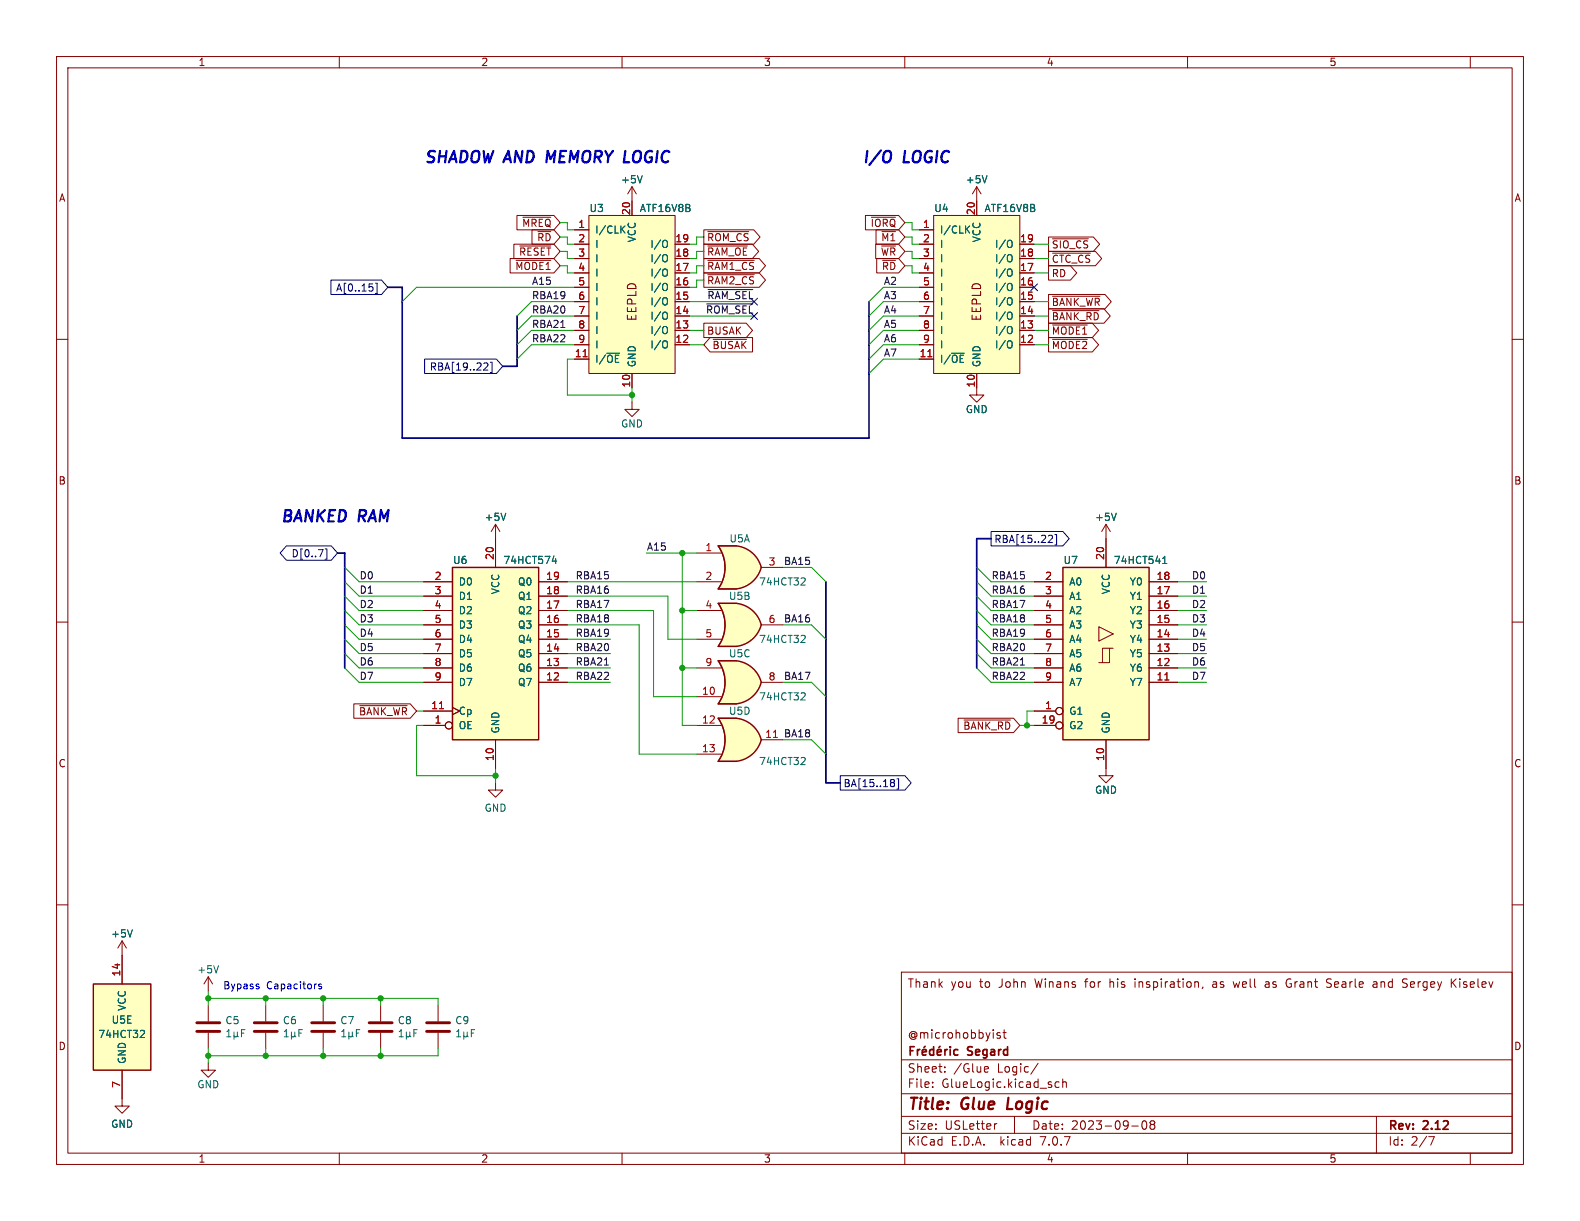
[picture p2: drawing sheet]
<svg xmlns="http://www.w3.org/2000/svg" width="279mm" height="216mm" viewBox="0 0 279 216" stroke-linecap="round" stroke-linejoin="round" font-family="sans-serif">
<g fill="none" stroke="#840000" stroke-width=".18">
<path d="M10 10h259.4v195.9h-259.4zM12 12h255.4v191.9h-255.4zM60 10v2M110 10v2M160 10v2M210 10v2M260 10v2M10 60h2M267.4 60h2M111.8 71.1v1.3h1.2l-1.2 1.3-1.3-1.3h1.3M195.6 95.3v5M10 110h2"/>
<path d="M182.9 118.1h5.1M182.9 115.6h5.1M182.9 113h5.1M182.9 110.5h5.1M182.9 108h5.1M182.9 105.4h5.1M182.9 102.9h5.1M194.3 110.8l2.5 1.3-2.5 1.3zM196.2 114.6h-1.3v2.6M196.8 114.6h-.6v2.6h-1.9M203.2 118.1h5.1M203.2 115.6h5.1"/>
<path d="M203.2 113h5.1M203.2 110.5h5.1M203.2 108h5.1M203.2 105.4h5.1M203.2 102.9h5.1M267.4 110h2M182.9 125.7h3.8M182.9 120.7h5.1M182.9 128.3h3.8M195.6 130.8v5.1M203.2 120.7h5.1M10 160h2"/>
<path d="M267.4 160h2M159.4 171.9h108v32h-108zM200.7 173.1v.1M200.7 173.6v1M212.7 174.5l-.1 .3M214.9 173.6l-.4 .1M215 174h-.4a.29 .29 0 0 0-.2 .3 .29 .29 0 0 0 .2 .3h.4M218.1 173.6l.3 1 .2-.7M223.8 173.7h.6M224.3 174h-.4a.29 .29 0 0 0-.2 .3 .29 .29 0 0 0 .2 .3h.4M227.7 174.5h.6M228.1 173.9h.3"/>
<path d="M228.1 173.1l-.4 .1M234.6 173.7l.7 .2 .1 .4-.3 .3-.5-.1M235.4 173.2l-.5-.1-.3 .1M242.9 173.7h.5l.1 .9M243.5 173.9l-.5 .1a.29 .29 0 0 0-.2 .3 .29 .29 0 0 0 .2 .3l.5-.1M248.3 173.8l.4 .1 .2 .4-.3 .3h-.4M248.3 173.1l.6 .1M256.9 173.7l.6 .9M257.5 173.1l-.9 .8M159.4 197.4h108M159.4 193.4h108M159.4 187.4h108"/>
<path d="M164.9 192.1v.2M164.9 191.4v.1M167.1 189.4v.2M167.1 188.7v.1M174.1 189.5h.6M174.1 188.7l.5-.1 .2 .3-.7 .2M176.3 198.7l-.3 .1M176.9 182.7l-.4-.1-.2 .2 .1 .2 .5 .2v.3h-.6M177.4 182.6h.5M177.6 182.1v1.3l.3 .2M179.4 197.4v3M183.6 188l-1.3 1.9"/>
<path d="M187.3 191.4l-.4-.1-.3 .3v.4l.1 .2h.6M187.9 191.4l.2-.1 .4 .1 .1 .9M187.9 190.8v1.5M200.1 199.1h1.2M202.1 198.3l.2-.1a.81 .81 0 0 1 .6 .6 .81 .81 0 0 1-.3 .8l-.2 .1a.81 .81 0 0 1-.3-1.4zM203.6 198.8l-.2-.3 .2-.3 .5 .1 .1 .2-.3 .3M203.6 198.8l-.2 .3v.3l.2 .3 .5-.1 .1-.2-.1-.4-.2-.2M203.6 198.8h.3M243.4 197.4v6.5M60 203.9v2M110 203.9v2M159.4 200.4h108"/>
<path d="M160 203.9v2M210 203.9v2M252.6 201h1l-.6 1.5M260 203.9v2"/>
<circle cx="187.3" cy="125.7" r=".63"/>
<circle cx="187.3" cy="128.3" r=".63"/>
</g>
<path d="M178.3 194.1l-.2 2h.9" fill="none" stroke="#840000" stroke-width=".4"/>
<g fill="none" stroke="#840000" stroke-width=".3">
<path d="M161 185.8h.5M161.7 185.1h-.7v1.5M162.2 185.6v1M162.7 185.6h-.3l-.2 .3M163.1 186.1l.7-.2-.1-.3h-.4l-.2 .2 .1 .7h.5M163.6 185l-.2 .2M165.1 185.6h-.4l-.3 .3v.4l.1 .2h.6M165.1 185.1v1.5M165.7 186.1l.8-.2-.1-.3h-.4l-.3 .2 .1 .7h.6M166.2 185l-.2 .2M167.1 185.6v1M167.5 185.6h-.3l-.1 .3"/>
<path d="M168 185.1v.1M168 185.6v1M169.4 185.6h-.4l-.3 .3v.4l.1 .2h.6"/>
</g>
<g fill="#ffffc2" stroke="#ffffc2" stroke-width=".18">
<path d="M188 100.3h15.2v30.5h-15.2z"/>
<path d="M129.6 119.3l5 1.4a5.2 5.2 0 0 1-4.4 3.8z"/>
</g>
<path d="M188 100.3h15.2v30.5h-15.2z" fill="none" stroke="#840000" stroke-width=".25"/>
<path d="M206 120.2h.7" fill="none" stroke="#a90000" stroke-width=".18"/>
<path d="M205.6 99.6h.7M205.6 98.7l.4-.3v1.2" fill="none" stroke="#006464" stroke-width=".18"/>
<path d="M127 116.8h3.2M127 124.5h3.2" fill="none" stroke="#ffffc2" stroke-width=".18"/>
<path d="M127 116.8h3.2v7.7h-3.2a6.7 6.7 0 0 0 0-7.7z" fill="#ffffc2"/>
<g fill="#ffffc2" stroke="#ffffc2" stroke-width=".18">
<path d="M130.2 116.8a5.1 5.1 0 0 1 4.4 3.9l-5 1.3z"/>
<path d="M104.1 38.1h15.3v27.9h-15.3z"/>
<path d="M80 100.3h15.2v30.5h-15.2z"/>
<path d="M129.6 109.1l5 1.4a5.2 5.2 0 0 1-4.4 3.8z"/>
</g>
<path d="M80 100.3h15.2v30.5h-15.2zM127 116.8h3.2a5.1 5.1 0 0 1 4.4 3.9 5.2 5.2 0 0 1-4.4 3.8h-3.2a6.6 6.6 0 0 0 0-7.7z" fill="none" stroke="#840000" stroke-width=".25"/>
<g fill="none" stroke="#840000" stroke-width=".18">
<path d="M104.1 38.1h15.3v27.9h-15.3zM111.8 35.6v2.5M101.6 40.6h2.5M101.6 58.4h2.5M101.6 55.9h2.5M101.6 53.3h2.5M101.6 50.8h2.5M101.6 48.3h2.5M101.6 45.7h2.5M101.6 43.2h2.5M119.4 58.4h2.5M119.4 55.9h2.5"/>
<path d="M119.4 53.3h2.5M119.4 50.8h2.5M119.4 48.3h2.5M119.4 45.7h2.5M119.4 43.2h2.5M101.6 63.5h2.5M101.6 61h2.5M111.8 66v2.6M119.4 61h2.5M87.6 95.3v5M74.9 118.1h5.1M74.9 115.6h5.1"/>
<path d="M74.9 113h5.1M74.9 110.5h5.1M74.9 108h5.1M74.9 105.4h5.1M74.9 102.9h5.1M95.2 118.1h5.1M95.2 115.6h5.1M95.2 113h5.1M95.2 110.5h5.1M95.2 108h5.1M95.2 105.4h5.1M95.2 102.9h5.1"/>
<path d="M123.2 118.1h4.3M130.2 116.8h-3.2a6.6 6.6 0 0 1 0 7.7h3.2M74.9 120.7h5.1M74.9 128.3h3.8M74.9 125.7h5.1M80 125.1l1.3 .6-1.3 .7M87.6 130.8v5.1M95.2 120.7h5.1M123.2 123.2h4.3M134.6 120.7h3.8M195.6 135.9v1.3h1.2l-1.2 1.2-1.3-1.2h1.3M36.8 177.8v2.8"/>
<path d="M36.8 182.6v2.8"/>
<circle cx="79.4" cy="128.3" r=".63"/>
</g>
<g fill="none" stroke="#006464" stroke-width=".18">
<path d="M110.5 39.9l-.7 .8M110 40.5l.5 .7M117.7 42.5l.1 .1a.81 .81 0 0 1-.1 1.2M117.7 45l.1 .1a.81 .81 0 0 1-.1 1.2M117.7 47.6h.1a.81 .81 0 0 1-.1 1.2M117.7 50.1l.1 .1a.81 .81 0 0 1-.1 1.2M117.7 52.6l.1 .1a.81 .81 0 0 1-.1 1.2M117.7 55.2l.1 .1a.81 .81 0 0 1-.1 1.2M117.7 57.7l.1 .1a.81 .81 0 0 1-.1 1.2M117.7 60.3h.1a.81 .81 0 0 1-.1 1.2M97.7 99.2h.7M98.3 98.8v.8"/>
<path d="M142.1 122.5l.3 .2-.1 .3-.7 .8h.8M40.1 183.3h.7M40.1 182.4l.4-.3v1.2M41.4 183.2l.2 .1h.2l.2-.1M41.4 182.5v1.3M42 183.2l.2 .1M42 182.5v.7M42.7 182.7h.4M43.3 182.1h-.6v1.2"/>
</g>
<path d="M103.1 63.1h.7M77.7 125.3h.7" fill="none" stroke="#a90000" stroke-width=".18"/>
<path d="M34.8 182.4h4.1M34.8 180.8h4.1" fill="none" stroke="#840000" stroke-width=".51"/>
<path d="M127 114.3h3.2M127 106.7h3.2" fill="none" stroke="#ffffc2" stroke-width=".18"/>
<path d="M127 106.7h3.2v7.6h-3.2a6.7 6.7 0 0 0 0-7.6z" fill="#ffffc2"/>
<g fill="#ffffc2" stroke="#ffffc2" stroke-width=".18">
<path d="M130.2 106.7a5.1 5.1 0 0 1 4.4 3.8l-5 1.3z"/>
<path d="M129.6 99l5 1.3a5.2 5.2 0 0 1-4.4 3.8z"/>
</g>
<path d="M127 106.7h3.2a5.1 5.1 0 0 1 4.4 3.8 5.2 5.2 0 0 1-4.4 3.8h-3.2a6.6 6.6 0 0 0 0-7.6z" fill="none" stroke="#840000" stroke-width=".25"/>
<path d="M111.8 33l-.8 1.3M111.8 33v2.6M111.8 33l.7 1.3M123.2 108h4.3M123.2 113h4.3M130.2 106.7h-3.2a6.6 6.6 0 0 1 0 7.6h3.2M134.6 110.5h3.8M57.1 177.8v2.8M57.1 182.6v2.8" fill="none" stroke="#840000" stroke-width=".18"/>
<path d="M113.6 31.1l-.4 1.2M142.1 112.3l.3 .3-.1 .3-.7 .7h.8M60.4 183.3h.7M60.4 182.4l.4-.3v1.2M61.7 183.2l.2 .1h.2l.2-.1M61.7 182.5v1.3M62.3 183.2l.2 .1M62.3 182.5v.7M63 182.7h.4M63.6 182.1h-.6v1.2" fill="none" stroke="#006464" stroke-width=".18"/>
<path d="M55.1 182.4h4.1M55.1 180.8h4.1" fill="none" stroke="#840000" stroke-width=".51"/>
<path d="M127 96.5h3.2M127 104.1h3.2" fill="none" stroke="#ffffc2" stroke-width=".18"/>
<path d="M127 96.5h3.2v7.6h-3.2a6.7 6.7 0 0 0 0-7.6z" fill="#ffffc2"/>
<g fill="#ffffc2" stroke="#ffffc2" stroke-width=".18">
<path d="M130.2 96.5a5.1 5.1 0 0 1 4.4 3.8l-5 1.3z"/>
<path d="M129.6 129.5l5 1.3a5.2 5.2 0 0 1-4.4 3.8z"/>
</g>
<path d="M127 96.5h3.2a5.1 5.1 0 0 1 4.4 3.8 5.2 5.2 0 0 1-4.4 3.8h-3.2a6.6 6.6 0 0 0 0-7.6z" fill="none" stroke="#840000" stroke-width=".25"/>
<path d="M172.7 33l-.7 1.3M172.7 33v2.6M172.7 33l.8 1.3M123.2 97.8h4.3M130.2 96.5h-3.2a6.6 6.6 0 0 1 0 7.6h3.2M123.2 102.9h4.3M134.6 100.3h3.8M47 177.8v2.8M47 182.6v2.8" fill="none" stroke="#840000" stroke-width=".18"/>
<path d="M174.5 31.1l-.4 1.2M142.1 102.2l.3 .2-.1 .3-.7 .7h.8M50.3 183.3h.7M50.3 182.4l.3-.3v1.2M51.5 183.2l.2 .1h.3l.1-.1M51.5 182.5v1.3M52.1 183.2l.2 .1M52.1 182.5v.7M52.9 182.7h.4M53.5 182.1h-.6v1.2" fill="none" stroke="#006464" stroke-width=".18"/>
<path d="M45 182.4h4M45 180.8h4" fill="none" stroke="#840000" stroke-width=".51"/>
<path d="M127 134.6h3.2M127 127h3.2" fill="none" stroke="#ffffc2" stroke-width=".18"/>
<path d="M127 127h3.2v7.6h-3.2a6.7 6.7 0 0 0 0-7.6z" fill="#ffffc2"/>
<g fill="#ffffc2" stroke="#ffffc2" stroke-width=".18">
<path d="M130.2 127a5.1 5.1 0 0 1 4.4 3.8l-5 1.3z"/>
<path d="M16.5 174h10.2v15.2h-10.2z"/>
<path d="M165.1 38.1h15.2v27.9h-15.2z"/>
</g>
<path d="M127 127h3.2a5.1 5.1 0 0 1 4.4 3.8 5.2 5.2 0 0 1-4.4 3.8h-3.2a6.6 6.6 0 0 0 0-7.6zM16.5 174h10.2v15.2h-10.2z" fill="none" stroke="#840000" stroke-width=".25"/>
<g fill="none" stroke="#840000" stroke-width=".18">
<path d="M91.4 38.1h6.5l1.2 1.3-1.2 1.2h-6.5zM92.5 38.4h4.9M111.8 35.6v2.5M153 38.1h5.9l1.1 1.3-1.1 1.2h-5.9zM154.1 38.4h4.3M165.1 38.1h15.2v27.9h-15.2zM172.7 35.6v2.5M90.2 45.7h7.7l1.2 1.3-1.2 1.3h-7.7zM90.9 43.2h7l1.2 1.3-1.2 1.2h-7zM91.2 46h6.2M91.9 43.5h5.5M94.1 40.6h3.8l1.2 1.3-1.2 1.3h-3.8z"/>
<path d="M101.6 40.6h2.5M101.6 58.4h2.5M101.6 55.9h2.5M101.6 53.3h2.5M101.6 50.8h2.5M101.6 48.3h2.5M101.6 45.7h2.5M101.6 43.2h2.5M119.4 58.4h2.5M119.4 55.9h2.5M119.4 53.3h2.5M119.4 50.8h2.5"/>
<path d="M119.4 48.3h2.5M119.4 45.7h2.5M119.4 43.2h2.5M124.5 57.1h7.5l1.1 1.3-1.1 1.3h-7.5zM124.5 45.7h9.8l1.1 1.3-1.1 1.3h-9.8zM124.5 48.3h9.8l1.1 1.2-1.1 1.3h-9.8zM124.5 43.2h8.6l1.1 1.3-1.1 1.2h-8.6zM124.5 40.6h8.8l1.1 1.3-1.1 1.3h-8.8zM125.2 46h8.2M125.2 48.6h8.2M125.2 43.5h7M125.2 41h7.2"/>
<path d="M125.6 59.7h7.5v2.5h-7.5l-1.1-1.2zM154.9 43.2h4l1.1 1.3-1.1 1.2h-4zM154.9 40.6h4l1.1 1.3-1.1 1.3h-4zM155 45.7h3.9l1.1 1.3-1.1 1.3h-3.9zM162.6 40.6h2.5M162.6 58.4h2.5M162.6 55.9h2.5M162.6 53.3h2.5M162.6 50.8h2.5M162.6 48.3h2.5M162.6 45.7h2.5M162.6 43.2h2.5"/>
<path d="M180.3 58.4h2.6M180.3 55.9h2.6M180.3 53.3h2.6M180.3 50.8h2.6M180.3 48.3h2.6M180.3 45.7h2.6M180.3 43.2h2.6M185.4 52.1h10l1.1 1.2-1.1 1.3h-10zM185.4 59.7h7.8l1.1 1.3-1.1 1.2h-7.8zM185.4 44.4h8.3l1.1 1.3-1.1 1.3h-8.3zM185.4 47h3.9l1.1 1.3-1.1 1.2h-3.9zM185.4 41.9h7.9l1.2 1.3-1.2 1.3h-7.9z"/>
<path d="M185.4 54.6h9.8l1.1 1.3-1.1 1.3h-9.8zM185.4 57.1h7.8l1.1 1.3-1.1 1.3h-7.8zM186.1 52.4h8.4M186.1 44.8h6.7M186.1 42.2h6.4M186.1 54.9h8.2M186.1 57.5h6.2M101.6 63.5h2.5M101.6 61h2.5M111.8 66v2.6M119.4 61h2.5M126.1 60h5.9"/>
<path d="M162.6 63.5h2.5M162.6 61h2.5M172.7 66v3.9h1.3l-1.3 1.2-1.3-1.2h1.3M180.3 61h2.6M186.1 60h6.2M87.6 92.7l-.7 1.3M87.6 92.7v7.6M87.6 92.7l.8 1.3M195.6 92.7l-.8 1.3M195.6 92.7v7.6M195.6 92.7l.7 1.3M74.9 118.1h5.1"/>
<path d="M74.9 115.6h5.1M74.9 113h5.1M74.9 110.5h5.1M74.9 108h5.1M74.9 105.4h5.1M74.9 102.9h5.1M95.2 118.1h5.1M95.2 115.6h5.1M95.2 113h5.1M95.2 110.5h5.1M95.2 108h5.1M95.2 105.4h5.1"/>
<path d="M95.2 102.9h5.1M182.9 118.1h5.1M182.9 115.6h5.1M182.9 113h5.1M182.9 110.5h5.1M182.9 108h5.1M182.9 105.4h5.1M182.9 102.9h5.1M203.2 118.1h5.1M203.2 115.6h5.1M203.2 113h5.1M203.2 110.5h5.1"/>
<path d="M203.2 108h5.1M203.2 105.4h5.1M203.2 102.9h5.1M62.6 124.5h9.9l1.2 1.2-1.2 1.3h-9.9zM63.6 124.8h8.4M74.9 128.3h3.8M74.9 125.7h5.1M74.9 120.7h5.1M80 125.1l1.3 .6-1.3 .7M87.6 138.4v1.3h1.3l-1.3 1.3-1.2-1.3h1.2M87.6 130.8v5.1M95.2 120.7h5.1"/>
<path d="M123.2 128.3h4.3M123.2 133.4h4.3M130.2 127h-3.2a6.6 6.6 0 0 1 0 7.6h3.2M134.6 130.8h3.8M169.4 127h9.8l1.1 1.3-1.1 1.2h-9.8zM170.5 127.3h8.2M182.9 128.3h3.8M182.9 125.7h3.8M182.9 120.7h5.1M195.6 130.8v5.1M203.2 120.7h5.1M21.6 166.4v7.6"/>
<path d="M21.6 166.4l-.8 1.2M21.6 166.4l.8 1.2M36.8 172.7l-.7 1.3M36.8 172.7v2.6M36.8 172.7l.8 1.3M67.3 177.8v2.8M77.5 177.8v2.8M21.6 189.2v6.4h1.3l-1.3 1.3-1.3-1.3h1.3M36.8 188v1.2h1.3l-1.3 1.3-1.2-1.3h1.2M67.3 182.6v2.8M77.5 182.6v2.8"/>
<circle cx="79.4" cy="128.3" r=".63"/>
<circle cx="187.3" cy="125.7" r=".63"/>
<circle cx="187.3" cy="128.3" r=".63"/>
</g>
<path d="M103.1 63.1h.7M164.1 63.1h.7M77.7 125.3h.7M136.8 130.4h.7M206 120.2h.7" fill="none" stroke="#a90000" stroke-width=".18"/>
<g fill="none" stroke="#006464" stroke-width=".18">
<path d="M110.5 39.9l-.7 .8M113.6 31.1l-.4 1.2M171.5 39.9l-.7 .8M174.5 31.1l-.4 1.2M110 40.5l.5 .7M117.7 42.5l.1 .1a.81 .81 0 0 1-.1 1.2M117.7 45l.1 .1a.81 .81 0 0 1-.1 1.2M117.7 47.6h.1a.81 .81 0 0 1-.1 1.2M117.7 50.1l.1 .1a.81 .81 0 0 1-.1 1.2M117.7 52.6l.1 .1a.81 .81 0 0 1-.1 1.2M117.7 55.2l.1 .1a.81 .81 0 0 1-.1 1.2M117.7 57.7l.1 .1a.81 .81 0 0 1-.1 1.2"/>
<path d="M170.9 40.5l.6 .7M178.7 42.5l.1 .1a.81 .81 0 0 1-.1 1.2M178.7 45l.1 .1a.81 .81 0 0 1-.1 1.2M178.7 47.6h.1a.81 .81 0 0 1-.1 1.2M178.7 50.1l.1 .1a.81 .81 0 0 1-.1 1.2M178.7 52.6l.1 .1a.81 .81 0 0 1-.1 1.2M178.7 55.2l.1 .1a.81 .81 0 0 1-.1 1.2M178.7 57.7l.1 .1a.81 .81 0 0 1-.1 1.2M117.7 60.3h.1a.81 .81 0 0 1-.1 1.2M178.7 60.3h.1a.81 .81 0 0 1-.1 1.2M89.4 90.7l-.4 1.3M97.7 99.2h.7"/>
<path d="M98.3 98.8v.8M197.4 90.7l-.4 1.3M205.6 99.6h.7M205.6 98.7l.4-.3v1.2M142.1 133.9l.3 .3-.1 .3-.7 .7h.8M23.4 164.4l-.4 1.3M38.6 170.8l-.4 1.2M25.3 182.2l.3 .2-.1 .3-.7 .8h.8M70.6 183.3h.7M70.6 182.4l.3-.3v1.2M71.9 183.2l.1 .1h.3l.2-.1M71.9 182.5v1.3"/>
<path d="M72.5 183.2l.1 .1M72.5 182.5v.7M73.2 182.7h.4M73.8 182.1h-.6v1.2M80.7 183.3h.8M80.7 182.4l.4-.3v1.2M82 183.2l.2 .1h.2l.2-.1M82 182.5v1.3M82.6 183.2l.2 .1M82.6 182.5v.7M83.3 182.7h.5M83.9 182.1h-.6v1.2"/>
</g>
<path d="M65.3 182.4h4M65.3 180.8h4M75.4 182.4h4.1M75.4 180.8h4.1" fill="none" stroke="#840000" stroke-width=".51"/>
<g fill="none" stroke="#000084" stroke-width=".18">
<path d="M58.5 49.5h9l1.1 1.3-1.1 1.3h-9zM65.9 50.8v.5M66.4 50.1h.3v1.8h-.3M182.3 50.2l1.2 1.2M183.5 50.2l-1.2 1.2M75.1 63.5h12.7l1.1 1.3-1.1 1.2h-12.7zM85.7 64.2h.5l.1 .3-.8 .9h.8M86.7 64h.3v1.9h-.3M50.7 96.5h7.9l1.1 1.3-1.1 1.3h-7.9l-1.2-1.3zM57.5 97.1h.3v1.8h-.3M175.3 94h12.7l1.1 1.3-1.1 1.2h-12.7zM185.6 94.7h.4l.1 .3-.8 .9h.8"/>
<path d="M186.5 94.5h.3v1.8h-.3M148.6 137.2h11.4l1.1 1.2-1.1 1.3h-11.4zM157.7 137.8h.2l.3 .3-.3 .3M157.7 138.4h.2M157.9 138.4l.3 .2v.3l-.3 .2h-.2M158.6 137.7h.3v1.8h-.3"/>
</g>
<path d="M99.2 57.9h.7M125 53.7h8.1M125.2 51.2h7.9M106.9 117.6h.7M180.4 117.6h.8" fill="none" stroke="#0f0f0f" stroke-width=".18"/>
<path d="M45.6 174.4l.2 .2-.2 .2M45.6 174l.2 .1M56.8 174.1l-.3-.1-.2 .2 .1 .2 .4 .1v.3h-.5" fill="none" stroke="#0000c2" stroke-width=".18"/>
<path d="M157.2 26.7l.2 .1a1.41 1.41 0 0 1-.3 1.8" fill="none" stroke="#0000c2" stroke-width=".4"/>
<path d="M68.6 50.8h2.5v26.7h82.6v-24.2M91.4 55.9v8.9h-2.5M59.7 97.8h1.3v20.3M175.3 95.3h-2.6v22.8M146 102.9v35.5h2.6" fill="none" stroke="#000084" stroke-width=".3"/>
<g fill="none" stroke="#009600" stroke-width=".18">
<path d="M99.1 39.4h1.2v1.2h1.3M160 39.4h1.3v1.2h1.3M99.1 41.9h1.2v1.3h1.3M99.1 47h1.2v1.3h1.3M100.3 45.7h1.3M101.6 53.3h-7.6l-2.6 2.6M101.6 58.4h-7.6l-2.6 2.6M101.6 55.9h-7.6l-2.6 2.5M101.6 50.8h-27.9l-2.6 2.5M121.9 53.3h11.4M121.9 58.4h2.6M121.9 55.9h11.4"/>
<path d="M124.5 49.5h-1.3v1.3h-1.3M124.5 41.9h-1.3v1.3h-1.3M124.5 47h-1.3v1.3h-1.3M124.5 44.5h-1.3v1.2h-1.3M160 41.9h1.3v1.3h1.3M160 47h1.3v1.3h1.3M161.3 45.7h1.3M162.6 53.3h-6.4l-2.5 2.6M162.6 58.4h-6.4l-2.5 2.6M162.6 55.9h-6.4l-2.5 2.5M162.6 50.8h-6.4l-2.5 2.5M182.9 53.3h2.5"/>
<path d="M182.9 58.4h2.5M182.9 55.9h2.5M182.9 43.2h2.5M182.9 48.3h2.5M182.9 45.7h2.5M101.6 61h-7.6l-2.6 2.5M101.6 63.5h-1.3v6.4h11.5M111.8 68.6v2.5M121.9 61h2.6M162.6 61h-6.4l-2.5 2.5M162.6 63.5h-6.4l-2.5 2.5M182.9 61h2.5"/>
<path d="M114.3 97.8h8.9M120.6 97.8v30.5h2.6M61 102.9l2.5 2.5h11.4M61 108l2.5 2.5h11.4M61 105.4l2.5 2.6h11.4M61 100.3l2.5 2.6h11.4M61 118.1l2.5 2.6h11.4M61 113l2.5 2.6h11.4M61 115.6l2.5 2.5h11.4M61 110.5l2.5 2.5h11.4M100.3 105.4h17.8v7.6h5.1M100.3 110.5h12.7v22.9h10.2"/>
<path d="M100.3 108h15.3v15.2h7.6M100.3 102.9h22.9M100.3 115.6h7.6M100.3 118.1h7.6M100.3 113h7.6M120.6 108h2.6M120.6 118.1h2.6M138.4 110.5h5.1l2.5 2.5M138.4 100.3h5.1l2.5 2.6M172.7 102.9l2.6 2.5h7.6M172.7 108l2.6 2.5h7.6M172.7 105.4l2.6 2.6h7.6"/>
<path d="M172.7 100.3l2.6 2.6h7.6M172.7 118.1l2.6 2.6h7.6M172.7 113l2.6 2.6h7.6M172.7 115.6l2.6 2.5h7.6M172.7 110.5l2.6 2.5h7.6M208.3 105.4h5.1M208.3 110.5h5.1M208.3 108h5.1M208.3 102.9h5.1M208.3 115.6h5.1M208.3 118.1h5.1M208.3 113h5.1"/>
<path d="M73.7 125.7h1.2M74.9 128.3h-1.2v8.9h13.9M87.6 135.9v2.5M100.3 120.7h7.6M138.4 120.7h5.1l2.5 2.5M138.4 130.8h5.1l2.5 2.6M180.3 128.3h2.6M182.9 125.7h-1.3v2.6M208.3 120.7h5.1M36.8 176.5h40.7v1.3M36.8 175.3v2.5M47 176.5v1.3"/>
<path d="M57.1 176.5v1.3M67.3 176.5v1.3M36.8 185.4v2.6M47 185.4v1.3M57.1 185.4v1.3M67.3 185.4v1.3M77.5 185.4v1.3h-40.7"/>
</g>
<g fill="#009600" stroke="#009600" stroke-width=".18">
<circle cx="67.3" cy="186.7" r=".46"/>
<circle cx="67.3" cy="176.5" r=".46"/>
<circle cx="87.6" cy="137.2" r=".46"/>
<circle cx="111.8" cy="69.9" r=".46"/>
<circle cx="120.6" cy="97.8" r=".46"/>
<circle cx="120.6" cy="108" r=".46"/>
<circle cx="120.6" cy="118.1" r=".46"/>
<circle cx="36.8" cy="186.7" r=".46"/>
<circle cx="36.8" cy="176.5" r=".46"/>
<circle cx="57.1" cy="186.7" r=".46"/>
<circle cx="47" cy="186.7" r=".46"/>
<circle cx="57.1" cy="176.5" r=".46"/>
<circle cx="47" cy="176.5" r=".46"/>
<circle cx="181.6" cy="128.3" r=".46"/>
</g>
<g font-size="2.8" fill="#0000c2">
<text x="74.9" y="29">SHADOW AND MEMORY LOGIC</text>
<text x="152.4" y="29">I/O</text>
<text x="159.9" y="29">LOGIC</text>
<text x="49.5" y="92.5">BANKED RAM</text>
</g>
<g font-size="2.8" fill="#840000">
<text x="160.4" y="196.8">Title:</text>
<text x="170.1" y="196.8">Glue</text>
<text x="179" y="196.8">Logic</text>
</g>
<g font-size="2.1" fill="#840000">
<text x="112.8" y="56.9" transform="rotate(-90 112.8 56.9)">EEPLD</text>
<text x="173.8" y="56.9" transform="rotate(-90 173.8 56.9)">EEPLD</text>
<text x="160.4" y="174.9">Thank</text>
<text x="168.1" y="174.9">you</text>
<text x="173.3" y="174.9">to</text>
<text x="176.8" y="174.9">John</text>
<text x="183.3" y="174.9">Winans</text>
<text x="192.3" y="174.9">for</text>
<text x="196.8" y="174.9">his</text>
<text x="201.4" y="174.9">inspiration,</text>
<text x="215.3" y="174.9">as</text>
<text x="219.2" y="174.9">well</text>
<text x="224.9" y="174.9">as</text>
<text x="228.8" y="174.9">Grant</text>
<text x="236.1" y="174.9">Searle</text>
<text x="244.4" y="174.9">and</text>
<text x="249.8" y="174.9">Sergey</text>
<text x="258.5" y="174.9">Kiselev</text>
<text x="160.4" y="183.9">@microhobbyist</text>
<text x="160.4" y="189.9">Sheet:</text>
<text x="168.6" y="189.9">/Glue</text>
<text x="171.2" y="187.1">Segard</text>
<text x="176.4" y="189.9">Logic/</text>
<text x="160.4" y="192.6">File:</text>
<text x="166.5" y="192.6">GlueLogic.kicad_sch</text>
<text x="160.4" y="202.8">KiCad</text>
<text x="160.4" y="200">Size:</text>
<text x="167.1" y="200">USLetter</text>
<text x="168.1" y="202.8">E.D.A.</text>
<text x="177" y="202.8">kicad</text>
<text x="182.4" y="200">Date:</text>
<text x="184.2" y="202.8">7.0.7</text>
<text x="189.4" y="200">2023-09-08</text>
<text x="245.4" y="200.2">Rev:</text>
<text x="245.4" y="202.8">Id:</text>
<text x="249.5" y="202.8">2/7</text>
<text x="251.8" y="200.2">2.12</text>
</g>
<g font-size="1.8" fill="#840000">
<text x="35" y="11.9">1</text>
<text x="85" y="11.9">2</text>
<text x="135" y="11.9">3</text>
<text x="185" y="11.9">4</text>
<text x="235" y="11.9">5</text>
<text x="10.3" y="35.9">A</text>
<text x="267.7" y="35.9">A</text>
<text x="92.2" y="40.3">~{MREQ}</text>
<text x="153.9" y="40.3">~{IORQ}</text>
<text x="91" y="47.9">~{MODE1}</text>
<text x="94.9" y="42.9">~{RD}</text>
<text x="124.9" y="47.9">~{RAM1_CS}</text>
<text x="124.9" y="45.4">~{RAM_OE}</text>
<text x="124.9" y="42.9">~{ROM_CS}</text>
<text x="155.7" y="42.9">~{M1}</text>
<text x="155.8" y="47.9">~{RD}</text>
<text x="185.9" y="46.7">~{CTC_CS}</text>
<text x="185.9" y="44.1">~{SIO_CS}</text>
<text x="124.9" y="50.5">~{RAM2_CS}</text>
<text x="185.9" y="49.2">RD</text>
<text x="124.9" y="59.4">BUSAK</text>
<text x="185.9" y="54.3">~{BANK_WR}</text>
<text x="185.9" y="56.8">~{BANK_RD}</text>
<text x="185.9" y="59.4">~{MODE1}</text>
<text x="125.9" y="61.9">~{BUSAK}</text>
<text x="185.9" y="61.9">~{MODE2}</text>
<text x="10.3" y="85.9">B</text>
<text x="267.7" y="85.9">B</text>
<text x="63.4" y="126.7">~{BANK_WR}</text>
<text x="170.2" y="129.2">~{BANK_RD}</text>
<text x="10.3" y="135.9">C</text>
<text x="267.7" y="135.9">C</text>
<text x="10.3" y="185.9">D</text>
<text x="267.7" y="185.9">D</text>
<text x="35" y="205.8">1</text>
<text x="85" y="205.8">2</text>
<text x="135" y="205.8">3</text>
<text x="185" y="205.8">4</text>
<text x="235" y="205.8">5</text>
</g>
<g font-size="1.8" fill="#006464">
<text x="109.7" y="32.6">+5V</text>
<text x="170.7" y="32.6">+5V</text>
<text x="104.1" y="37.7">U3</text>
<text x="105.2" y="41.5">I/CLK</text>
<text x="113" y="37.7">ATF16V8B</text>
<text x="165.1" y="37.7">U4</text>
<text x="166.1" y="41.5">I/CLK</text>
<text x="174" y="37.7">ATF16V8B</text>
<text x="105.2" y="44">I</text>
<text x="105.2" y="46.6">I</text>
<text x="112.6" y="42.9" transform="rotate(-90 112.6 42.9)">VCC</text>
<text x="114.9" y="46.6">I/O</text>
<text x="114.9" y="44">I/O</text>
<text x="166.1" y="44">I</text>
<text x="166.1" y="46.6">I</text>
<text x="173.6" y="42.9" transform="rotate(-90 173.6 42.9)">VCC</text>
<text x="175.9" y="46.6">I/O</text>
<text x="175.9" y="44">I/O</text>
<text x="105.2" y="49.1">I</text>
<text x="105.2" y="51.7">I</text>
<text x="114.9" y="51.7">I/O</text>
<text x="114.9" y="49.1">I/O</text>
<text x="166.1" y="49.1">I</text>
<text x="166.1" y="51.7">I</text>
<text x="175.9" y="51.7">I/O</text>
<text x="175.9" y="49.1">I/O</text>
<text x="105.2" y="54.2">I</text>
<text x="105.2" y="56.7">I</text>
<text x="105.2" y="59.3">I</text>
<text x="114.9" y="59.3">I/O</text>
<text x="114.9" y="56.7">I/O</text>
<text x="114.9" y="54.2">I/O</text>
<text x="166.1" y="54.2">I</text>
<text x="166.1" y="56.7">I</text>
<text x="166.1" y="59.3">I</text>
<text x="175.9" y="59.3">I/O</text>
<text x="175.9" y="56.7">I/O</text>
<text x="175.9" y="54.2">I/O</text>
<text x="105.2" y="64.4">I/~{OE}</text>
<text x="105.2" y="61.8">I</text>
<text x="112.6" y="65" transform="rotate(-90 112.6 65)">GND</text>
<text x="114.9" y="61.8">I/O</text>
<text x="166.1" y="64.4">I/~{OE}</text>
<text x="166.1" y="61.8">I</text>
<text x="173.6" y="65" transform="rotate(-90 173.6 65)">GND</text>
<text x="175.9" y="61.8">I/O</text>
<text x="109.7" y="75.8">GND</text>
<text x="170.7" y="73.3">GND</text>
<text x="85.6" y="92.3">+5V</text>
<text x="193.5" y="92.3">+5V</text>
<text x="80" y="99.9">U6</text>
<text x="88.9" y="99.9">74HCT574</text>
<text x="128.9" y="96.1">U5A</text>
<text x="188" y="99.9">U7</text>
<text x="196.9" y="99.9">74HCT541</text>
<text x="81" y="103.7">D0</text>
<text x="81" y="106.3">D1</text>
<text x="88.5" y="105.2" transform="rotate(-90 88.5 105.2)">VCC</text>
<text x="91.5" y="106.3">Q1</text>
<text x="91.5" y="103.7">Q0</text>
<text x="128.8" y="106.3">U5B</text>
<text x="134.1" y="103.7">74HCT32</text>
<text x="189" y="103.7">A0</text>
<text x="189" y="106.3">A1</text>
<text x="196.4" y="105.2" transform="rotate(-90 196.4 105.2)">VCC</text>
<text x="199.7" y="106.3">Y1</text>
<text x="199.7" y="103.7">Y0</text>
<text x="81" y="108.8">D2</text>
<text x="81" y="111.4">D3</text>
<text x="81" y="113.9">D4</text>
<text x="91.5" y="113.9">Q4</text>
<text x="91.5" y="111.4">Q3</text>
<text x="91.5" y="108.8">Q2</text>
<text x="134.1" y="113.9">74HCT32</text>
<text x="189" y="108.8">A2</text>
<text x="189" y="111.4">A3</text>
<text x="189" y="113.9">A4</text>
<text x="199.7" y="113.9">Y4</text>
<text x="199.7" y="111.4">Y3</text>
<text x="199.7" y="108.8">Y2</text>
<text x="81" y="116.4">D5</text>
<text x="81" y="119">D6</text>
<text x="91.5" y="119">Q6</text>
<text x="91.5" y="116.4">Q5</text>
<text x="128.8" y="116.4">U5C</text>
<text x="189" y="116.4">A5</text>
<text x="189" y="119">A6</text>
<text x="199.7" y="119">Y6</text>
<text x="199.7" y="116.4">Y5</text>
<text x="81" y="121.5">D7</text>
<text x="91.5" y="121.5">Q7</text>
<text x="134.1" y="124.1">74HCT32</text>
<text x="189" y="121.5">A7</text>
<text x="199.7" y="121.5">Y7</text>
<text x="81" y="129.1">OE</text>
<text x="81" y="126.6">Cp</text>
<text x="88.5" y="129.8" transform="rotate(-90 88.5 129.8)">GND</text>
<text x="128.8" y="126.6">U5D</text>
<text x="189" y="126.6">G1</text>
<text x="189" y="129.1">G2</text>
<text x="196.4" y="129.8" transform="rotate(-90 196.4 129.8)">GND</text>
<text x="134.1" y="135.5">74HCT32</text>
<text x="85.6" y="143.7">GND</text>
<text x="193.5" y="140.6">GND</text>
<text x="19.6" y="166">+5V</text>
<text x="34.8" y="172.3">+5V</text>
<text x="22.5" y="178.8" transform="rotate(-90 22.5 178.8)">VCC</text>
<text x="17.3" y="183.7">74HCT32</text>
<text x="19.6" y="181.2">U5E</text>
<text x="39.8" y="181.3">C5</text>
<text x="49.9" y="181.3">C6</text>
<text x="60.1" y="181.3">C7</text>
<text x="70.2" y="181.3">C8</text>
<text x="80.4" y="181.3">C9</text>
<text x="22.5" y="188.2" transform="rotate(-90 22.5 188.2)">GND</text>
<text x="34.8" y="192.6">GND</text>
<text x="19.6" y="199.6">GND</text>
</g>
<g font-size="1.8" fill="#a90000">
<text x="102.2" y="40.4">1</text>
<text x="111.5" y="38.1" transform="rotate(-90 111.5 38.1)">20</text>
<text x="163.1" y="40.4">1</text>
<text x="172.5" y="38.1" transform="rotate(-90 172.5 38.1)">20</text>
<text x="102.2" y="42.9">2</text>
<text x="102.2" y="45.5">3</text>
<text x="119.3" y="45.5">18</text>
<text x="119.3" y="42.9">19</text>
<text x="163.1" y="42.9">2</text>
<text x="163.1" y="45.5">3</text>
<text x="180.3" y="45.5">18</text>
<text x="180.3" y="42.9">19</text>
<text x="102.2" y="48">4</text>
<text x="102.2" y="50.5">5</text>
<text x="102.2" y="53.1">6</text>
<text x="119.3" y="53.1">15</text>
<text x="119.3" y="50.5">16</text>
<text x="119.3" y="48">17</text>
<text x="163.1" y="48">4</text>
<text x="163.1" y="50.5">5</text>
<text x="163.1" y="53.1">6</text>
<text x="180.3" y="53.1">15</text>
<text x="180.3" y="50.5">16</text>
<text x="180.3" y="48">17</text>
<text x="102.2" y="55.6">7</text>
<text x="102.2" y="58.2">8</text>
<text x="119.3" y="58.2">13</text>
<text x="119.3" y="55.6">14</text>
<text x="163.1" y="55.6">7</text>
<text x="163.1" y="58.2">8</text>
<text x="180.3" y="58.2">13</text>
<text x="180.3" y="55.6">14</text>
<text x="101.6" y="63.2">11</text>
<text x="102.2" y="60.7">9</text>
<text x="119.3" y="60.7">12</text>
<text x="162.5" y="63.2">11</text>
<text x="163.1" y="60.7">9</text>
<text x="180.3" y="60.7">12</text>
<text x="111.5" y="68.6" transform="rotate(-90 111.5 68.6)">10</text>
<text x="172.5" y="68.6" transform="rotate(-90 172.5 68.6)">10</text>
<text x="87.4" y="99.1" transform="rotate(-90 87.4 99.1)">20</text>
<text x="124.6" y="97.5">1</text>
<text x="135.8" y="100.1">3</text>
<text x="195.3" y="99.1" transform="rotate(-90 195.3 99.1)">20</text>
<text x="76.8" y="102.6">2</text>
<text x="76.8" y="105.2">3</text>
<text x="76.8" y="107.7">4</text>
<text x="96.5" y="107.7">17</text>
<text x="96.5" y="105.2">18</text>
<text x="96.5" y="102.6">19</text>
<text x="124.6" y="107.7">4</text>
<text x="124.6" y="102.6">2</text>
<text x="184.7" y="102.6">2</text>
<text x="184.7" y="105.2">3</text>
<text x="184.7" y="107.7">4</text>
<text x="204.4" y="107.7">16</text>
<text x="204.4" y="105.2">17</text>
<text x="204.4" y="102.6">18</text>
<text x="76.8" y="110.2">5</text>
<text x="76.8" y="112.8">6</text>
<text x="96.5" y="112.8">15</text>
<text x="96.5" y="110.2">16</text>
<text x="124.6" y="112.8">5</text>
<text x="135.8" y="110.2">6</text>
<text x="184.7" y="110.2">5</text>
<text x="184.7" y="112.8">6</text>
<text x="204.4" y="112.8">14</text>
<text x="204.4" y="110.2">15</text>
<text x="76.8" y="115.3">7</text>
<text x="76.8" y="117.9">8</text>
<text x="96.5" y="117.9">13</text>
<text x="96.5" y="115.3">14</text>
<text x="124.6" y="117.9">9</text>
<text x="184.7" y="115.3">7</text>
<text x="184.7" y="117.9">8</text>
<text x="204.4" y="117.9">12</text>
<text x="204.4" y="115.3">13</text>
<text x="76.2" y="125.5">11</text>
<text x="76.8" y="120.4">9</text>
<text x="96.5" y="120.4">12</text>
<text x="124" y="122.9">10</text>
<text x="135.8" y="120.4">8</text>
<text x="184.7" y="125.5">1</text>
<text x="184.7" y="120.4">9</text>
<text x="204.4" y="120.4">11</text>
<text x="76.8" y="128">1</text>
<text x="124" y="128">12</text>
<text x="135.2" y="130.6">11</text>
<text x="184.1" y="128">19</text>
<text x="87.4" y="134.7" transform="rotate(-90 87.4 134.7)">10</text>
<text x="124" y="133.1">13</text>
<text x="195.3" y="134.7" transform="rotate(-90 195.3 134.7)">10</text>
<text x="21.3" y="172.8" transform="rotate(-90 21.3 172.8)">14</text>
<text x="21.3" y="192.5" transform="rotate(-90 21.3 192.5)">7</text>
</g>
<g font-size="1.8" fill="#009600">
<text x="91.7" y="45.4">~{RESET}</text>
<text x="155.7" y="45.4">~{WR}</text>
</g>
<g font-size="1.8" fill="#000084">
<text x="59.3" y="51.8">A[0..15]</text>
<text x="125" y="53">~{RAM_SEL}</text>
<text x="124.7" y="55.5">~{ROM_SEL}</text>
<text x="75.9" y="65.7">RBA[19..22]</text>
<text x="51.5" y="98.7">D[0..7]</text>
<text x="175.7" y="96.2">RBA[15..22]</text>
<text x="149.1" y="139.4">BA[15..18]</text>
</g>
<g font-size="1.8" fill="#0f0f0f">
<text x="94" y="50.5">A15</text>
<text x="94" y="53">RBA19</text>
<text x="156.2" y="50.5">A2</text>
<text x="156.2" y="53">A3</text>
<text x="94" y="55.5">RBA20</text>
<text x="94" y="58.1">RBA21</text>
<text x="156.2" y="55.5">A4</text>
<text x="156.2" y="58.1">A5</text>
<text x="94" y="60.6">RBA22</text>
<text x="156.2" y="60.6">A6</text>
<text x="156.2" y="63.2">A7</text>
<text x="114.3" y="97.4">A15</text>
<text x="138.5" y="100">BA15</text>
<text x="63.5" y="107.6">D2</text>
<text x="63.5" y="105.1">D1</text>
<text x="63.5" y="102.5">D0</text>
<text x="101.7" y="102.5">RBA15</text>
<text x="101.7" y="107.6">RBA17</text>
<text x="101.7" y="105.1">RBA16</text>
<text x="175.3" y="102.5">RBA15</text>
<text x="175.3" y="107.6">RBA17</text>
<text x="175.3" y="105.1">RBA16</text>
<text x="210.7" y="107.6">D2</text>
<text x="210.7" y="102.5">D0</text>
<text x="210.7" y="105.1">D1</text>
<text x="63.5" y="110.1">D3</text>
<text x="63.5" y="112.7">D4</text>
<text x="101.7" y="112.7">RBA19</text>
<text x="101.7" y="110.1">RBA18</text>
<text x="138.5" y="110.1">BA16</text>
<text x="175.3" y="110.1">RBA18</text>
<text x="175.3" y="112.7">RBA19</text>
<text x="210.7" y="110.1">D3</text>
<text x="210.7" y="112.7">D4</text>
<text x="63.5" y="117.8">D6</text>
<text x="63.5" y="115.2">D5</text>
<text x="101.7" y="115.2">RBA20</text>
<text x="101.7" y="117.8">RBA21</text>
<text x="175.3" y="117.8">RBA21</text>
<text x="175.3" y="115.2">RBA20</text>
<text x="210.7" y="117.8">D6</text>
<text x="210.7" y="115.2">D5</text>
<text x="63.5" y="120.3">D7</text>
<text x="101.7" y="120.3">RBA22</text>
<text x="138.5" y="120.3">BA17</text>
<text x="175.3" y="120.3">RBA22</text>
<text x="210.7" y="120.3">D7</text>
<text x="138.5" y="130.5">BA18</text>
</g>
<g font-size="1.8" fill="#0000c2">
<text x="39.4" y="175">Bypass</text>
<text x="47.1" y="175">Capacitors</text>
</g>
</svg>
